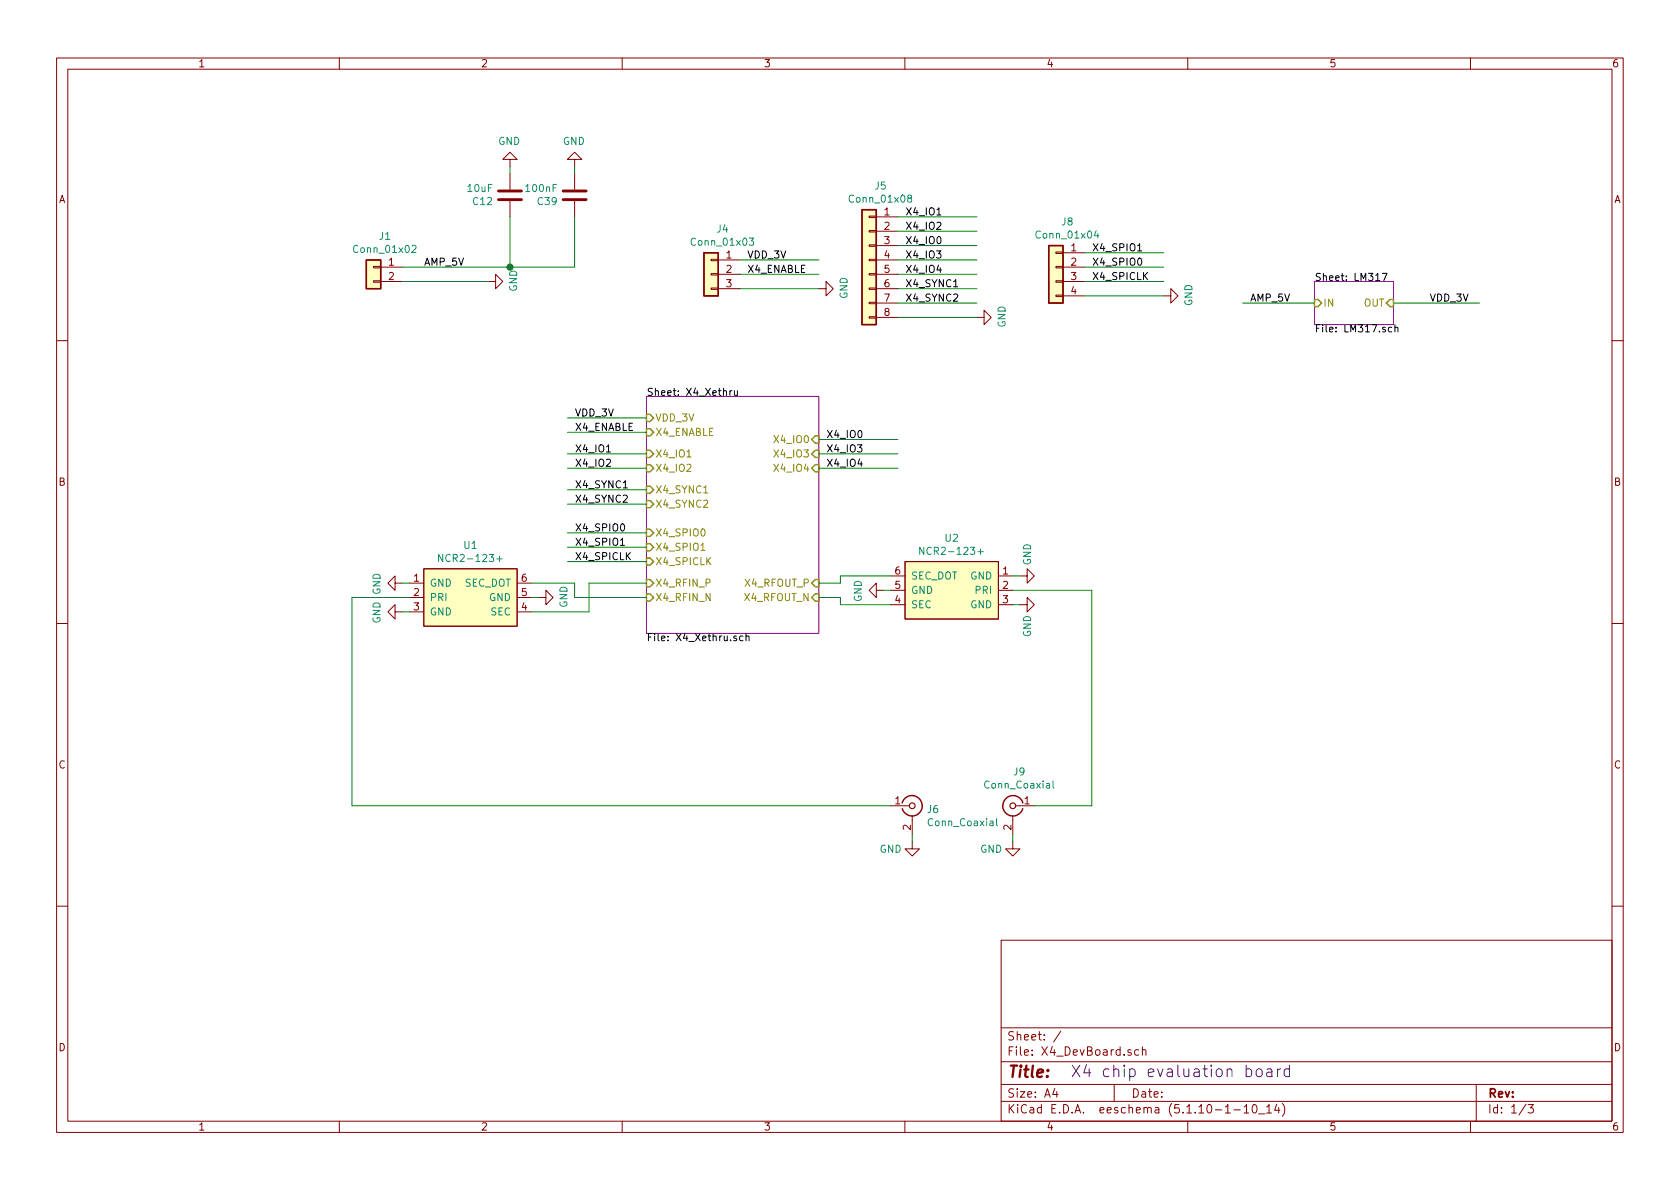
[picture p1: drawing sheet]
<svg xmlns="http://www.w3.org/2000/svg" width="297mm" height="210mm" viewBox="0 0 297 210" stroke-linecap="round" stroke-linejoin="round" font-family="sans-serif">
<g fill="none" stroke="#840000" stroke-width=".18">
<path d="M10 10.3h277v189.9h-277zM12 12.2h273v186.1h-273zM60 10.3v1.9M110 10.3v1.9M160 10.3v1.9M210 10.3v1.9M260 10.3v1.9M90.2 28.2h1.2l-1.2-1.3-1.3 1.3h1.3v1.3M90.2 30.7v2.8M90.2 35.6v2.7M101.6 28.2h1.3l-1.3-1.3-1.3 1.3h1.3v1.3M101.6 30.7v2.8"/>
<path d="M101.6 35.6v2.7M153.7 38.2h1.2v.3h-1.2zM154.9 38.3h3.8M66 49.7h1.3v.2h-1.3zM66 47.1h1.3v.3h-1.3zM67.3 47.2h3.8M67.3 49.8h3.8M86.4 49.8h1.2v-1.3l1.3 1.3-1.3 1.2v-1.2M125.7 50.9h1.3v.3h-1.3zM125.7 48.4h1.3v.2h-1.3zM125.7 45.8h1.3v.3h-1.3zM127 46h3.8"/>
<path d="M127 48.5h3.8M127 51h3.8M144.8 51h1.2v-1.2l1.3 1.2-1.3 1.3v-1.3M153.7 56h1.2v.3h-1.2zM153.7 53.5h1.2v.2h-1.2zM153.7 50.9h1.2v.3h-1.2zM153.7 48.4h1.2v.2h-1.2zM153.7 45.8h1.2v.3h-1.2zM153.7 43.3h1.2v.3h-1.2zM153.7 40.8h1.2v.2h-1.2zM154.9 40.9h3.8M154.9 43.4h3.8"/>
<path d="M154.9 46h3.8M154.9 48.5h3.8M154.9 51h3.8M154.9 53.6h3.8M154.9 56.1h3.8M172.7 56.1h1.3v-1.2l1.3 1.2-1.3 1.3v-1.3M186.7 52.2h1.3v.2h-1.3zM186.7 49.7h1.3v.2h-1.3zM186.7 47.1h1.3v.3h-1.3zM186.7 44.6h1.3v.2h-1.3zM188 44.7h3.8M188 47.2h3.8"/>
<path d="M188 49.8h3.8M188 52.3h3.8M205.7 52.3h1.3v-1.3l1.3 1.3-1.3 1.3v-1.3M10 60.2h2M285 60.2h2M160 99.3h16.5v10.2h-16.5zM10 110.3h2M69.8 103.1v-1.3l-1.2 1.3 1.2 1.3v-1.3h1.3M69.8 108.2v-1.3l-1.2 1.3 1.2 1.3v-1.3h1.3M72.4 103.1h2.5M72.4 105.7h2.5M72.4 108.2h2.5"/>
<path d="M74.9 100.6h16.5v10.1h-16.5zM91.4 103.1h2.6M91.4 105.7h2.6M91.4 108.2h2.6M95.2 105.7h1.3v-1.3l1.3 1.3-1.3 1.2v-1.2M154.9 104.4v-1.3l-1.2 1.3 1.2 1.3v-1.3h1.3M157.5 101.8h2.5M157.5 104.4h2.5M157.5 106.9h2.5M176.5 101.8h2.6M176.5 104.4h2.6M176.5 106.9h2.6"/>
<path d="M180.3 101.8h1.3v-1.2l1.3 1.2-1.3 1.3v-1.3M180.3 106.9h1.3v-1.2l1.3 1.2-1.3 1.3v-1.3M285 110.3h2M157.5 142.5h3.3M161.3 148.8v1.3h1.3l-1.3 1.3-1.3-1.3h1.3M161.3 144.3v3.3M179.1 148.8v1.3h1.2l-1.2 1.3-1.3-1.3h1.3M179.1 144.3v3.3M179.6 142.5h3.3M10 160.2h2M177 166.3h108v32h-108zM285 160.2h2"/>
<path d="M60 198.3v1.9M110 198.3v1.9M160 198.3v1.9M177 194.8h108M177 191.8h108M177 187.8h108M177 181.8h108M186.5 192.5l-.4 1h1M186.8 193v1M187.6 182.3l-1.3 2M197 191.8v3M200 185.7l-.4-.1-.2 .2 .1 .2 .5 .2v.3h-.6"/>
<path d="M201.3 185.7l-.4-.1-.3 .3 .1 .6 .2 .1 .4-.1M202 185.7l.2-.1 .3 .1 .1 .9M202 185.1v1.5M210 198.3v1.9M218.2 196.3h1.1M220 195.8l.4-.5v1.5M220 196.8h.8M221.6 195.4l.1-.1a.8 .8 0 0 1 .6 .8 .8 .8 0 0 1-.6 .7 1 1 0 0 1-.1-1.4zM222.5 197h1.2M224 195.8l.4-.5v1.5M224 196.8h.8M225.7 195.2l-.3 1.1h.9"/>
<path d="M226.1 195.8v1M226.7 195.1a1.79 1.79 0 0 1 0 2.3M260 198.3v1.9M261 191.8v6.5M269.8 195.2l-1.2 2M270.2 195.3h.9l-.5 .6 .4 .1v.7l-.2 .1-.6-.1"/>
</g>
<path d="M232.4 49.8h14v7.6h-14zM114.3 70.1h30.5v41.9h-30.5z" fill="none" stroke="#840084" stroke-width=".18"/>
<g fill="none" stroke="#000" stroke-width=".18">
<path d="M165.7 38h.7M168.6 50.7h.7M201.1 44.4h.8M244.4 48.3h.8l-.5 1.3M246.1 57.9h-.4l-.2 .2 .1 .5h.5M246.6 58l.2-.1h.3l.1 .8M246.6 57.4v1.3M107.2 79.9h.7M129.1 69.1v.8M129.4 69.1l-.3 .2M129.8 69.1l.1 .8h.3l.2-.1M130.4 69.1v.8"/>
<path d="M109.7 96.4h.7M110.2 86.3h.7M130.2 112.5h-.3l-.2 .1 .1 .2 .4 .1v.4h-.5M131.4 112.5h-.4l-.2 .2 .1 .6h.5M131.9 112.6l.2-.1h.3v.8M131.9 112v1.3"/>
</g>
<g fill="none" stroke="#848400" stroke-width=".25">
<path d="M232.4 53h.6l.7 .6-.7 .6h-.6zM245.7 53h.7v1.2h-.7l-.6-.6zM114.3 73.3h.6l.7 .6-.7 .6h-.6zM114.3 75.8h.6l.7 .6-.7 .7h-.6zM114.3 79.6h.6l.7 .7-.7 .6h-.6zM144.1 79.6h.7v1.3h-.7l-.6-.6zM144.1 77.1h.7v1.3h-.7l-.6-.7zM114.3 82.2h.6l.7 .6-.7 .6h-.6zM114.3 86h.6l.7 .6-.7 .6h-.6zM114.3 88.5h.6l.7 .6-.7 .7h-.6zM114.3 93.6h.6l.7 .6-.7 .7h-.6zM114.3 96.1h.6l.7 .7-.7 .6h-.6z"/>
<path d="M114.3 98.7h.6l.7 .6-.7 .6h-.6zM144.1 82.2h.7v1.2h-.7l-.6-.6zM114.3 102.5h.6l.7 .6-.7 .7h-.6zM114.3 105h.6l.7 .7-.7 .6h-.6zM144.1 102.5h.7v1.3h-.7l-.6-.7zM144.1 105h.7v1.3h-.7l-.6-.6z"/>
</g>
<path d="M121.5 80.8h.7M123.9 97.3h.8M124.4 87.2h.7" fill="none" stroke="#848400" stroke-width=".18"/>
<g fill="#ffffc2" stroke="#ffffc2" stroke-width=".18">
<path d="M74.9 100.6h16.5v10.1h-16.5z"/>
<path d="M152.4 37.1h2.5v20.3h-2.5z"/>
<path d="M160 99.3h16.5v10.2h-16.5z"/>
<path d="M185.4 43.4h2.6v10.2h-2.6z"/>
<path d="M64.8 46h2.5v5h-2.5z"/>
<path d="M124.5 44.7h2.5v7.6h-2.5z"/>
</g>
<path d="M160.7 35l-.2-.1v-.3l.2-.1 .4 .1v.3l-.5 .2-.1 .2v.2l.2 .3 .4-.1 .1-.2-.1-.4-.1-.1M72.8 43.5l.5-.1 .3 .3-.1 .2-.7 .7h.8M132.5 42.1h.7l-.4 .5 .4 .1-.1 .6-.4 .1-.2-.1M193.8 40.8l-.3 .9h.8M194.1 41.3v.8M78.3 98v1.3l-.8-1.3v1.3M87.8 98.8h1M163.3 96.8v1.2l-.7-1.2v1.2M172.9 97.6h1M186.2 138.1v1.1l.2 .2M176.2 144.7v1.1l.2 .2" fill="none" stroke="#008484" stroke-width=".18"/>
<path d="M152.4 37.1h2.5v20.3h-2.5zM64.8 46h2.5v5h-2.5zM124.5 44.7h2.5v7.6h-2.5zM185.4 43.4h2.6v10.2h-2.6zM159.5 142a1.8 1.8 0 0 1 2.8-1 1.8 1.8 0 0 1 0 2.9 1.8 1.8 0 0 1-2.8-.9M177.3 142.5a1.8 1.8 0 0 0 1.5 1.8 1.8 1.8 0 0 0 2-1.3M180.8 142a1.8 1.8 0 0 0-1.9-1.3 1.8 1.8 0 0 0-1.6 1.8" fill="none" stroke="#840000" stroke-width=".25"/>
<g fill="none" stroke="#840000" stroke-width=".2">
<circle cx="161.3" cy="142.5" r=".51"/>
<circle cx="179.1" cy="142.5" r=".51"/>
</g>
<path d="M88.1 33.8h4.1M88.1 35.3h4.1M99.6 33.8h4M99.6 35.3h4" fill="none" stroke="#840000" stroke-width=".51"/>
<g fill="none" stroke="#008400" stroke-width=".18">
<path d="M90.2 29.5v1.2M90.2 38.3v8.9M101.6 38.3v8.9h-30.5M101.6 29.5v1.2M158.7 38.3h14M71.1 49.8h15.3M130.8 48.5h14M130.8 51h14M130.8 46h14M158.7 48.5h14M158.7 53.6h14M158.7 51h14"/>
<path d="M158.7 56.1h14M158.7 46h14M158.7 43.4h14M158.7 40.9h14M191.8 44.7h13.9M191.8 47.2h13.9M191.8 49.8h13.9M191.8 52.3h13.9M219.7 53.6h12.7M246.4 53.6h15.2M100.3 76.4h14M100.3 73.9h14"/>
<path d="M144.8 77.7h13.9M100.3 82.8h14M100.3 99.3h14M100.3 96.8h14M100.3 94.2h14M100.3 89.1h14M100.3 86.6h14M100.3 80.3h14M144.8 82.8h13.9M144.8 80.3h13.9M71.1 108.2h1.3M71.1 103.1h1.3"/>
<path d="M72.4 105.7h-10.2v36.8h95.3M94 105.7h1.2M94 103.1h7.6v2.6h12.7M114.3 103.1h-10.2v5.1h-10.1M144.8 105.7h3.8v1.2h8.9M156.2 104.4h1.3M157.5 101.8h-8.9v1.3h-3.8M179.1 104.4h13.9v38.1h-10.1M179.1 101.8h1.2M179.1 106.9h1.2M161.3 147.6v1.2M179.1 147.6v1.2"/>
</g>
<path d="M220.3 189.1a.65 .65 0 0 1 .9 .1v1a.65 .65 0 0 1-.9 .1M222.2 189.2a.54 .54 0 0 1 .5-.2 .54 .54 0 0 1 .5 .4v.6a.55 .55 0 0 1-.6 .4 .55 .55 0 0 1-.5-.4zM224 189.1l.2-.1 .6 .1 .1 1.3M224.9 189.5l-.7 .1a.4 .4 0 0 0-.3 .4 .4 .4 0 0 0 .3 .4l.7-.1M225.9 189v1.4M226.4 189a.49 .49 0 0 0-.5 .4M228 189.1l-.6-.1-.4 .4v.6l.2 .3 .2 .1 .6-.1M228 188.4v2" fill="none" stroke="#0000c2" stroke-width=".18"/>
<circle cx="90.2" cy="47.2" r=".51" fill="#008400" stroke="#008400" stroke-width=".25"/>
<text font-size="2.8" fill="#840000" x="178" y="190.5">Title:</text>
<text font-size="2.8" fill="#0000c2" x="189.2" y="190.5">X4 chip evaluation board</text>
<g font-size="2.1" fill="#840000">
<text x="178" y="184">Sheet: /</text>
<text x="178" y="186.7">File: X4_DevBoard.sch</text>
<text x="178" y="196.9">KiCad E.D.A. eeschema (5.1.10-1-10_14)</text>
<text x="178" y="194.1">Size: A4</text>
<text x="200" y="194.1">Date:</text>
<text x="263" y="194.1">Rev:</text>
<text x="263" y="196.9">Id: 1/3</text>
</g>
<g font-size="1.8" fill="#840000">
<text x="35" y="11.9">1</text>
<text x="85" y="11.9">2</text>
<text x="135" y="11.9">3</text>
<text x="185" y="11.9">4</text>
<text x="235" y="11.9">5</text>
<text x="285" y="11.9">6</text>
<text x="10.4" y="35.9">A</text>
<text x="285.4" y="35.9">A</text>
<text x="156.4" y="38.1">1</text>
<text x="156.4" y="40.6">2</text>
<text x="68.7" y="47">1</text>
<text x="128.4" y="45.7">1</text>
<text x="156.4" y="43.2">3</text>
<text x="156.4" y="45.7">4</text>
<text x="189.4" y="44.4">1</text>
<text x="189.4" y="47">2</text>
<text x="68.7" y="49.5">2</text>
<text x="128.4" y="48.3">2</text>
<text x="128.4" y="50.8">3</text>
<text x="156.4" y="48.3">5</text>
<text x="156.4" y="50.8">6</text>
<text x="156.4" y="53.3">7</text>
<text x="189.4" y="49.5">3</text>
<text x="189.4" y="52.1">4</text>
<text x="156.4" y="55.9">8</text>
<text x="10.4" y="85.9">B</text>
<text x="285.4" y="85.9">B</text>
<text x="158.3" y="101.6">6</text>
<text x="177.3" y="101.6">1</text>
<text x="73.2" y="102.9">1</text>
<text x="73.2" y="105.4">2</text>
<text x="73.2" y="107.9">3</text>
<text x="92.2" y="107.9">4</text>
<text x="92.2" y="105.4">5</text>
<text x="92.2" y="102.9">6</text>
<text x="158.3" y="106.7">4</text>
<text x="158.3" y="104.1">5</text>
<text x="177.3" y="104.1">2</text>
<text x="177.3" y="106.7">3</text>
<text x="10.4" y="135.9">C</text>
<text x="285.4" y="135.9">C</text>
<text x="158.3" y="142.2">1</text>
<text x="181.1" y="142.2">1</text>
<text x="161" y="146.8" transform="rotate(-90 161 146.8)">2</text>
<text x="178.8" y="146.8" transform="rotate(-90 178.8 146.8)">2</text>
<text x="10.4" y="185.9">D</text>
<text x="285.4" y="185.9">D</text>
<text x="35" y="199.9">1</text>
<text x="85" y="199.9">2</text>
<text x="135" y="199.9">3</text>
<text x="185" y="199.9">4</text>
<text x="235" y="199.9">5</text>
<text x="285" y="199.9">6</text>
</g>
<g font-size="1.8" fill="#008484">
<text x="88.1" y="25.6">GND</text>
<text x="99.5" y="25.6">GND</text>
<text x="82.8" y="34">10uF</text>
<text x="93.1" y="34">100nF</text>
<text x="150.5" y="35.8">Conn_01x08</text>
<text x="154.7" y="33.5">J5</text>
<text x="83.7" y="36.3">C12</text>
<text x="95.1" y="36.3">C39</text>
<text x="126.8" y="41.1">J4</text>
<text x="187.8" y="39.9">J8</text>
<text x="62.8" y="44.7">Conn_01x02</text>
<text x="67.1" y="42.4">J1</text>
<text x="122.5" y="43.5">Conn_01x03</text>
<text x="183.5" y="42.2">Conn_01x04</text>
<text x="91.4" y="51.6" transform="rotate(-90 91.4 51.6)">GND</text>
<text x="149.9" y="52.9" transform="rotate(-90 149.9 52.9)">GND</text>
<text x="177.8" y="58" transform="rotate(-90 177.8 58)">GND</text>
<text x="210.8" y="54.1" transform="rotate(-90 210.8 54.1)">GND</text>
<text x="167.2" y="95.8">U2</text>
<text x="78.5" y="99.4">NCR2-123+</text>
<text x="82.1" y="97.1">U1</text>
<text x="163.6" y="98.1">NCR2-123+</text>
<text x="182.3" y="100" transform="rotate(-90 182.3 100)">GND</text>
<text x="67.3" y="105.2" transform="rotate(-90 67.3 105.2)">GND</text>
<text x="75.9" y="103.8">GND</text>
<text x="75.9" y="106.3">PRI</text>
<text x="82.1" y="103.8">SEC_DOT</text>
<text x="86.5" y="106.3">GND</text>
<text x="100.3" y="107.5" transform="rotate(-90 100.3 107.5)">GND</text>
<text x="152.4" y="106.5" transform="rotate(-90 152.4 106.5)">GND</text>
<text x="161" y="107.6">SEC</text>
<text x="161" y="105">GND</text>
<text x="161" y="102.5">SEC_DOT</text>
<text x="171.6" y="102.5">GND</text>
<text x="171.6" y="107.6">GND</text>
<text x="172.6" y="105">PRI</text>
<text x="67.3" y="110.3" transform="rotate(-90 67.3 110.3)">GND</text>
<text x="75.9" y="108.8">GND</text>
<text x="86.8" y="108.8">SEC</text>
<text x="182.3" y="112.7" transform="rotate(-90 182.3 112.7)">GND</text>
<text x="179.2" y="137.1">J9</text>
<text x="164" y="143.8">J6</text>
<text x="174.3" y="139.4">Conn_Coaxial</text>
<text x="164.3" y="146.1">Conn_Coaxial</text>
<text x="155.5" y="150.8">GND</text>
<text x="173.3" y="150.8">GND</text>
</g>
<g font-size="1.8">
<text x="160" y="38.1">X4_IO1</text>
<text x="160" y="40.6">X4_IO2</text>
<text x="74.9" y="47">AMP_5V</text>
<text x="132.1" y="45.7">VDD_3V</text>
<text x="160" y="43.2">X4_IO0</text>
<text x="160" y="45.7">X4_IO3</text>
<text x="193" y="44.4">X4_SPIO1</text>
<text x="193" y="47">X4_SPIO0</text>
<text x="132.1" y="48.3">X4_ENABLE</text>
<text x="160" y="48.3">X4_IO4</text>
<text x="160" y="50.8">X4_SYNC1</text>
<text x="160" y="53.3">X4_SYNC2</text>
<text x="193" y="49.5">X4_SPICLK</text>
<text x="221" y="53.3">AMP_5V</text>
<text x="232.4" y="49.7">Sheet: LM317</text>
<text x="252.7" y="53.3">VDD_3V</text>
<text x="232.4" y="58.8">File: LM317.sch</text>
<text x="114.3" y="70">Sheet: X4_Xethru</text>
<text x="101.6" y="73.7">VDD_3V</text>
<text x="101.6" y="76.2">X4_ENABLE</text>
<text x="146" y="77.5">X4_IO0</text>
<text x="101.6" y="80">X4_IO1</text>
<text x="101.6" y="82.5">X4_IO2</text>
<text x="146" y="80">X4_IO3</text>
<text x="146" y="82.5">X4_IO4</text>
<text x="101.6" y="86.4">X4_SYNC1</text>
<text x="101.6" y="88.9">X4_SYNC2</text>
<text x="101.6" y="94">X4_SPIO0</text>
<text x="101.6" y="96.5">X4_SPIO1</text>
<text x="101.6" y="99.1">X4_SPICLK</text>
<text x="114.3" y="113.4">File: X4_Xethru.sch</text>
</g>
<g font-size="1.8" fill="#848400">
<text x="233.9" y="54.2">IN</text>
<text x="241.1" y="54.2">OUT</text>
<text x="115.8" y="74.5">VDD_3V</text>
<text x="115.8" y="77.1">X4_ENABLE</text>
<text x="115.8" y="80.9">X4_IO1</text>
<text x="115.8" y="83.4">X4_IO2</text>
<text x="137.3" y="80.9">X4_IO3</text>
<text x="137.3" y="83.4">X4_IO4</text>
<text x="137.3" y="78.4">X4_IO0</text>
<text x="115.8" y="87.2">X4_SYNC1</text>
<text x="115.8" y="89.8">X4_SYNC2</text>
<text x="115.8" y="94.9">X4_SPIO0</text>
<text x="115.8" y="97.4">X4_SPIO1</text>
<text x="115.8" y="99.9">X4_SPICLK</text>
<text x="115.8" y="103.8">X4_RFIN_P</text>
<text x="115.8" y="106.3">X4_RFIN_N</text>
<text x="131.7" y="106.3">X4_RFOUT_N</text>
<text x="131.9" y="103.8">X4_RFOUT_P</text>
</g>
</svg>
